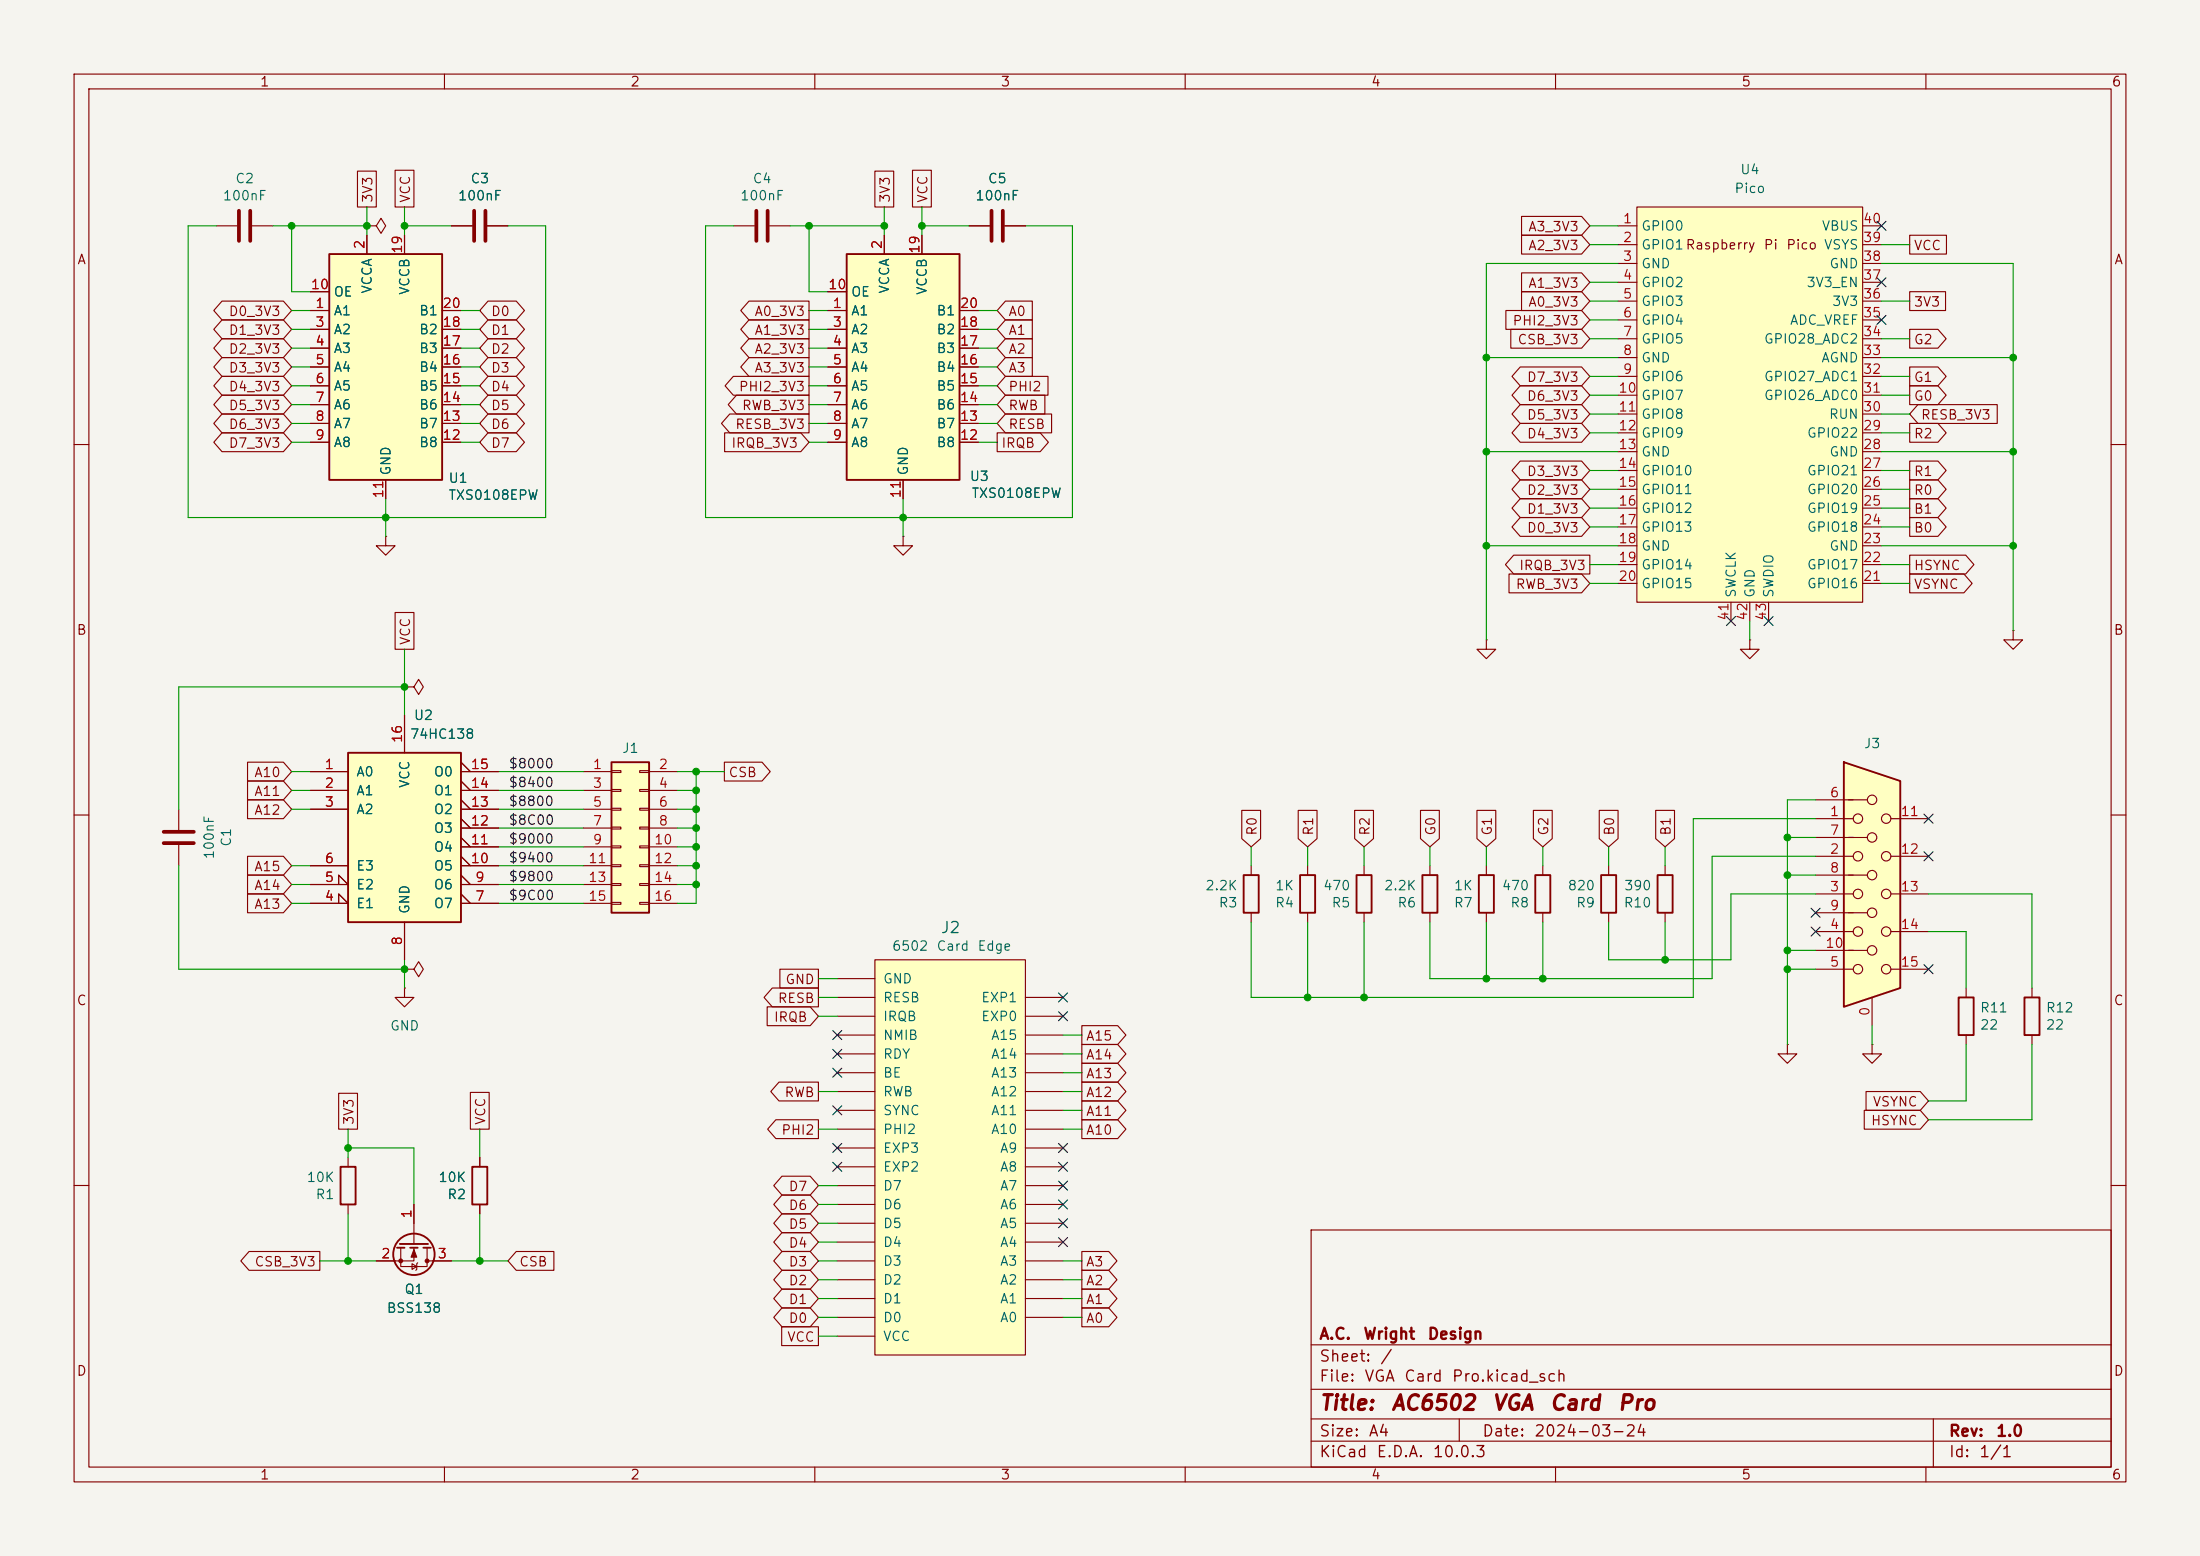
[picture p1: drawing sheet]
<svg xmlns="http://www.w3.org/2000/svg" width="297mm" height="210mm" viewBox="0 0 297 210" stroke-linecap="round" stroke-linejoin="round" font-family="sans-serif">
<path d="M0 0h297v210h-297z" fill="#f5f4ef" stroke="#f5f4ef" stroke-width=".14"/>
<g fill="none" stroke="#840000" stroke-width=".15">
<path d="M10 10h277v190h-277zM12 12h273v186h-273zM60 10v2M110 10v2M160 10v2M210 10v2M260 10v2M49.5 30.5h1.3l.6-1 .7 1-.7 1-.6-1M49.5 30.5h.1M61 30.5h2.8M65.8 30.5h2.8M99.1 30.5h2.8"/>
<path d="M103.9 30.5h2.8M130.8 30.5h2.8M135.6 30.5h2.8M10 60h2M52.1 72.4v1.3h1.2l-1.2 1.2-1.3-1.2h1.3M52.1 72.4h.1M285 60h2M54.6 92.7h1.3l.6-1 .6 1-.6 1-.6-1M54.6 92.7h.1M200.7 86.4v1.2h1.2l-1.2 1.3-1.3-1.3h1.3M200.7 86.4h.1M10 110h2"/>
<path d="M176.5 116.8v1.3M184.1 116.8v1.3M193 116.8v1.3M285 110h2M176.5 123.2v1.3M184.1 123.2v1.3M193 123.2v1.3M265.4 133.4v1.2M265.4 139.7v1.3M274.3 133.4v1.2M274.3 139.7v1.3M252.7 141v1.2h1.3l-1.3 1.3-1.2-1.3h1.2"/>
<path d="M252.7 141h.1M10 160h2M177 166h108v32h-108zM285 160h2M60 198v2M110 198v2M160 198v2M177 194.5h108M177 191.5h108M177 187.5h108M177 181.5h108M197 191.5v3"/>
<path d="M210 198v2M260 198v2M261 191.5v6.5"/>
</g>
<path d="M175.5 118.1h2v5.1h-2zM183.1 118.1h2.1v5.1h-2.1zM192 118.1h2.1v5.1h-2.1zM264.4 134.6h2v5.1h-2zM273.3 134.6h2v5.1h-2z" fill="none" stroke="#840000" stroke-width=".25"/>
<path d="M64 28.4v4.1M65.5 28.4v4.1M102.1 28.4v4.1M103.6 28.4v4.1M133.9 28.4v4.1M135.4 28.4v4.1" fill="none" stroke="#840000" stroke-width=".51"/>
<path d="M44.4 34.3h15.3v30.5h-15.3z" fill="#ffffc2"/>
<path d="M44.4 34.3h15.3v30.5h-15.3z" fill="none" stroke="#840000" stroke-width=".25"/>
<g fill="none" stroke="#840000" stroke-width=".15">
<path d="M41.9 39.4h2.5M49.5 31.8v2.5M54.6 31.8v2.5M41.9 41.9h2.5M41.9 44.5h2.5M41.9 47h2.5M41.9 49.5h2.5M41.9 52.1h2.5M41.9 54.6h2.5M41.9 57.2h2.5M41.9 59.7h2.5M59.7 41.9h2.5"/>
<path d="M59.7 44.5h2.5M59.7 47h2.5M59.7 49.5h2.5M59.7 52.1h2.5M59.7 54.6h2.5M59.7 57.2h2.5M59.7 59.7h2.5M52.1 64.8v2.5M121.9 72.4v1.3h1.3l-1.3 1.2-1.3-1.2h1.3M121.9 72.4h.1"/>
</g>
<path d="M118.1 129.5h20.3v53.4h-20.3z" fill="#ffffc2"/>
<g fill="none" stroke="#840000" stroke-width=".15">
<path d="M113 139.7h5.1M113 137.2h5.1M113 134.6h5.1M113 132.1h5.1M118.1 129.5h20.3v53.4h-20.3zM138.4 139.7h5.1M138.4 137.2h5.1M138.4 134.6h5.1M113 157.5h5.1M113 154.9h5.1M113 152.4h5.1M113 149.9h5.1"/>
<path d="M113 147.3h5.1M113 144.8h5.1M113 142.2h5.1M138.4 157.5h5.1M138.4 154.9h5.1M138.4 152.4h5.1M138.4 149.9h5.1M138.4 147.3h5.1M138.4 144.8h5.1M138.4 142.2h5.1M113 177.8h5.1M113 175.3h5.1"/>
<path d="M113 172.7h5.1M113 170.2h5.1M113 167.6h5.1M113 165.1h5.1M113 162.6h5.1M113 160h5.1M138.4 177.8h5.1M138.4 175.3h5.1M138.4 172.7h5.1M138.4 170.2h5.1M138.4 167.6h5.1M138.4 165.1h5.1"/>
<path d="M138.4 162.6h5.1M138.4 160h5.1M113 180.3h5.1"/>
</g>
<path d="M114.3 34.3h15.2v30.5h-15.2z" fill="#ffffc2"/>
<path d="M114.3 34.3h15.2v30.5h-15.2zM223.8 118.1h2v5.1h-2z" fill="none" stroke="#840000" stroke-width=".25"/>
<g fill="none" stroke="#840000" stroke-width=".15">
<path d="M111.8 39.4h2.5M119.4 31.8v2.5M124.5 31.8v2.5M111.8 41.9h2.5M111.8 44.5h2.5M111.8 47h2.5M111.8 49.5h2.5M111.8 52.1h2.5M111.8 54.6h2.5M111.8 57.2h2.5M111.8 59.7h2.5M129.5 41.9h2.6"/>
<path d="M129.5 44.5h2.6M129.5 47h2.6M129.5 49.5h2.6M129.5 52.1h2.6M129.5 54.6h2.6M129.5 57.2h2.6M129.5 59.7h2.6M121.9 64.8v2.5M224.8 116.8v1.3M224.8 123.2v1.3M241.3 141v1.2h1.3l-1.3 1.3-1.3-1.3h1.3M241.3 141h.1"/>
</g>
<path d="M248.9 102.9l7.6 2.5v28l-7.6 2.5z" fill="#ffffc2"/>
<path d="M248.9 102.9l7.6 2.5v28l-7.6 2.5z" fill="none" stroke="#840000" stroke-width=".25"/>
<g fill="none" stroke="#840000" stroke-width=".15">
<path d="M29.2 30.5h2.8M34 30.5h2.8M236.2 86.4v1.2h1.3l-1.3 1.3-1.3-1.3h1.3M236.2 86.4h.1M245.1 113h7M245.1 108h7M245.1 118.1h7M245.1 110.5h5.1M245.1 115.6h5.1M255.3 110.5h5M255.3 115.6h5M245.1 123.2h7"/>
<path d="M245.1 128.3h7M245.1 120.7h5.1M245.1 125.7h5.1M245.1 130.8h5.1M252.7 134.6v3.8M255.3 120.7h5M255.3 125.7h5M255.3 130.8h5"/>
<circle cx="250.8" cy="110.5" r=".63"/>
<circle cx="250.8" cy="115.6" r=".63"/>
<circle cx="252.7" cy="107.9" r=".63"/>
<circle cx="252.7" cy="118.1" r=".63"/>
<circle cx="252.7" cy="113" r=".63"/>
<circle cx="254.6" cy="115.6" r=".63"/>
<circle cx="254.6" cy="110.5" r=".63"/>
<circle cx="250.8" cy="120.6" r=".63"/>
<circle cx="250.8" cy="125.7" r=".63"/>
<circle cx="250.8" cy="130.8" r=".63"/>
<circle cx="252.7" cy="123.2" r=".63"/>
<circle cx="252.7" cy="128.3" r=".63"/>
<circle cx="254.6" cy="120.6" r=".63"/>
<circle cx="254.6" cy="125.7" r=".63"/>
<circle cx="254.6" cy="130.8" r=".63"/>
</g>
<path d="M32.3 28.4v4.1M33.8 28.4v4.1" fill="none" stroke="#840000" stroke-width=".51"/>
<path d="M221 27.9h30.5v53.4h-30.5z" fill="#ffffc2"/>
<g fill="none" stroke="#840000" stroke-width=".15">
<path d="M218.4 30.5h2.6M218.4 33h2.6M218.4 35.6h2.6M218.4 38.1h2.6M221 27.9h30.5v53.4h-30.5zM251.5 30.5h2.5M251.5 33h2.5M251.5 35.6h2.5M251.5 38.1h2.5M218.4 40.6h2.6M218.4 43.2h2.6M218.4 45.7h2.6"/>
<path d="M218.4 48.3h2.6M218.4 50.8h2.6M218.4 53.3h2.6M218.4 55.9h2.6M218.4 58.4h2.6M251.5 40.6h2.5M251.5 43.2h2.5M251.5 45.7h2.5M251.5 48.3h2.5M251.5 50.8h2.5M251.5 53.3h2.5M251.5 55.9h2.5"/>
<path d="M251.5 58.4h2.5M218.4 61h2.6M218.4 63.5h2.6M218.4 66h2.6M218.4 68.6h2.6M218.4 71.1h2.6M218.4 73.7h2.6M218.4 76.2h2.6M218.4 78.7h2.6M251.5 61h2.5M251.5 63.5h2.5M251.5 66h2.5"/>
<path d="M251.5 68.6h2.5M251.5 71.1h2.5M251.5 73.7h2.5M251.5 76.2h2.5M251.5 78.7h2.5M233.7 81.3v2.5M236.2 81.3v2.5M238.8 81.3v2.5M271.8 85.1v1.3h1.2l-1.2 1.2-1.3-1.2h1.3M271.8 85.1h.1M24.1 109.2v2.8M24.1 114v2.8"/>
<path d="M200.7 116.8v1.3M54.6 133.4v1.2h1.3l-1.3 1.3-1.3-1.3h1.3M54.6 133.4h.1M54.6 130.8h1.3l.6-1 .6 1-.6 1-.6-1M54.6 130.8h.1M200.7 123.2v1.3M47 156.2v1.3M64.8 156.2v1.3M47 162.6v1.2M54.1 168.4v2.5h3.6v-2.5M55.6 170.6l.7 .3-.7 .4zM55.9 168.4v1.8h-5.1"/>
<path d="M55.9 162.6v5.3M56.4 170.4l-.1 .2v.7l-.2 .2M57.7 170.2h3.3M64.8 162.6v1.2"/>
</g>
<path d="M22.1 112.3h4.1M22.1 113.8h4.1" fill="none" stroke="#840000" stroke-width=".51"/>
<g fill="none" stroke="#840000" stroke-width=".25">
<path d="M199.6 118.1h2.1v5.1h-2.1zM46 157.5h2v5.1h-2zM63.8 157.5h2v5.1h-2zM53.6 168.4h1M54 167.9h3.8M55.4 168.4h1M57.1 168.4h1.1"/>
<circle cx="55.9" cy="169.3" r="2.79"/>
</g>
<g fill="#840000" stroke="#840000" stroke-width=".15">
<path d="M55.9 168.7l.4 1h-.8z"/>
<circle cx="57.7" cy="170.2" r=".25"/>
<circle cx="54.1" cy="170.2" r=".25"/>
</g>
<path d="M82.5 102.9h5.1v20.3h-5.1z" fill="#ffffc2"/>
<path d="M82.5 102.9h5.1v20.3h-5.1zM207.3 118.1h2v5.1h-2zM216.2 118.1h2v5.1h-2z" fill="none" stroke="#840000" stroke-width=".25"/>
<g fill="none" stroke="#840000" stroke-width=".15">
<path d="M78.7 104.1h3.8M78.7 106.7h3.8M78.7 109.2h3.8M78.7 111.8h3.8M78.7 114.3h3.8M78.7 116.8h3.8M78.7 119.4h3.8M82.5 104h1.3v.3h-1.3zM82.5 106.6h1.3v.2h-1.3zM82.5 109.1h1.3v.2h-1.3zM82.5 111.6h1.3v.3h-1.3zM82.5 114.2h1.3v.2h-1.3z"/>
<path d="M82.5 116.7h1.3v.3h-1.3zM82.5 119.3h1.3v.2h-1.3zM86.4 104h1.2v.3h-1.2zM86.4 106.6h1.2v.2h-1.2zM86.4 109.1h1.2v.2h-1.2zM86.4 111.6h1.2v.3h-1.2zM86.4 114.2h1.2v.2h-1.2zM86.4 116.7h1.2v.3h-1.2zM86.4 119.3h1.2v.2h-1.2zM87.6 104.1h3.8M87.6 106.7h3.8M87.6 109.2h3.8"/>
<path d="M87.6 111.8h3.8M87.6 114.3h3.8M87.6 116.8h3.8M87.6 119.4h3.8M208.3 116.8v1.3M217.2 116.8v1.3M78.7 121.9h3.8M82.5 121.8h1.3v.2h-1.3zM86.4 121.8h1.2v.2h-1.2zM87.6 121.9h3.8M208.3 123.2v1.3M217.2 123.2v1.3"/>
</g>
<path d="M47 101.6h15.2v22.9h-15.2z" fill="#ffffc2"/>
<path d="M47 101.6h15.2v22.9h-15.2zM167.9 118.1h2v5.1h-2z" fill="none" stroke="#840000" stroke-width=".25"/>
<g fill="none" stroke="#840000" stroke-width=".15">
<path d="M41.9 39.4h2.5M48.3 23.1h2.5v4.8h-2.5zM49.5 30.5h.1M49.5 31.8v2.5M53.3 23h2.6v4.9h-2.6zM54.6 31.8v2.5M61 30.5h2.8M65.8 30.5h2.8M111.8 39.4h2.5M118.1 23.1h2.6v4.8h-2.6zM119.4 31.8v2.5M123.2 23h2.5v4.9h-2.5z"/>
<path d="M124.5 31.8v2.5M130.8 30.5h2.8M135.6 30.5h2.8M205.4 31.7h8.1l1.1 1.3-1.1 1.3h-8.1zM205.4 29.2h8.1l1.1 1.3-1.1 1.3h-8.1zM205.4 36.8h8.1l1.1 1.3-1.1 1.3h-8.1zM205.4 39.4h8.1l1.1 1.2-1.1 1.3h-8.1zM257.8 31.7h5v2.6h-5zM257.8 39.4h4.9v2.5h-4.9zM30 43.2h8.3l1.1 1.3-1.1 1.2h-8.3l-1.1-1.2zM30 48.3h8.3l1.1 1.2-1.1 1.3h-8.3l-1.1-1.3zM30 53.3h8.3l1.1 1.3-1.1 1.3h-8.3l-1.1-1.3z"/>
<path d="M30 45.7h8.3l1.1 1.3-1.1 1.3h-8.3l-1.1-1.3zM30 50.8h8.3l1.1 1.3-1.1 1.2h-8.3l-1.1-1.2zM30 40.6h8.3l1.1 1.3-1.1 1.3h-8.3l-1.1-1.3zM30 55.9h8.3l1.1 1.3-1.1 1.2h-8.3l-1.1-1.2zM30 58.4h8.3l1.1 1.3-1.1 1.3h-8.3l-1.1-1.3zM41.9 41.9h2.5M41.9 44.5h2.5M41.9 47h2.5M41.9 49.5h2.5M41.9 52.1h2.5M41.9 54.6h2.5M41.9 57.2h2.5"/>
<path d="M41.9 59.7h2.5M59.7 41.9h2.5M59.7 44.5h2.5M59.7 47h2.5M59.7 49.5h2.5M59.7 52.1h2.5M59.7 54.6h2.5M59.7 57.2h2.5M59.7 59.7h2.5M65.9 45.7h3.8l1.1 1.3-1.1 1.3h-3.8l-1.1-1.3zM65.9 58.4h3.8l1.1 1.3-1.1 1.3h-3.8l-1.1-1.3zM65.9 48.3h3.8l1.1 1.2-1.1 1.3h-3.8l-1.1-1.3z"/>
<path d="M65.9 43.2h3.8l1.1 1.3-1.1 1.2h-3.8l-1.1-1.2zM65.9 40.6h3.8l1.1 1.3-1.1 1.3h-3.8l-1.1-1.3zM65.9 55.9h3.8l1.1 1.3-1.1 1.2h-3.8l-1.1-1.2zM65.9 53.3h3.8l1.1 1.3-1.1 1.3h-3.8l-1.1-1.3zM65.9 50.8h3.8l1.1 1.3-1.1 1.2h-3.8l-1.1-1.2zM97.8 58.4h10.3l1.1 1.3-1.1 1.3h-10.3zM98.5 55.9h10.7v2.5h-10.7l-1.1-1.2zM99 50.8h10.2v2.5h-10.2l-1.1-1.2zM99.4 53.3h9.8v2.6h-9.8l-1.1-1.3zM101.1 45.7h8.1v2.6h-8.1l-1.1-1.3zM101.1 43.2h8.1v2.5h-8.1l-1.1-1.2zM101.1 48.3h8.1v2.5h-8.1l-1.1-1.3z"/>
<path d="M101.1 40.6h8.1v2.6h-8.1l-1.1-1.3zM111.8 41.9h2.5M111.8 44.5h2.5M111.8 47h2.5M111.8 49.5h2.5M111.8 52.1h2.5M111.8 54.6h2.5M111.8 57.2h2.5M111.8 59.7h2.5M129.5 41.9h2.6M129.5 44.5h2.6M129.5 47h2.6"/>
<path d="M129.5 49.5h2.6M129.5 52.1h2.6M129.5 54.6h2.6M129.5 57.2h2.6M129.5 59.7h2.6M134.6 58.4h5.8l1.1 1.3-1.1 1.3h-5.8zM135.7 55.9h6.3v2.5h-6.3l-1.1-1.2zM135.7 43.2h3.7v2.5h-3.7l-1.1-1.2zM135.7 45.7h3.7v2.6h-3.7l-1.1-1.3zM135.7 50.8h5.8v2.5h-5.8l-1.1-1.2zM135.7 48.3h3.7v2.5h-3.7l-1.1-1.3zM135.7 53.3h5.4v2.6h-5.4l-1.1-1.3z"/>
<path d="M135.7 40.6h3.7v2.6h-3.7l-1.1-1.3zM203.3 41.9h10.2l1.1 1.3-1.1 1.3h-10.2zM204 44.4h9.5l1.1 1.3-1.1 1.3h-9.5zM205.2 52.1h8.3l1.1 1.2-1.1 1.3h-8.3l-1.1-1.3zM205.2 54.6h8.3l1.1 1.3-1.1 1.3h-8.3l-1.1-1.3zM205.2 57.1h8.3l1.1 1.3-1.1 1.3h-8.3l-1.1-1.3zM205.2 49.5h8.3l1.1 1.3-1.1 1.3h-8.3l-1.1-1.3zM257.8 52.1h3.8l1.1 1.2-1.1 1.3h-3.8zM257.8 44.4h3.8l1.1 1.3-1.1 1.3h-3.8zM257.8 57.1h3.8l1.1 1.3-1.1 1.3h-3.8zM257.8 49.5h3.8l1.1 1.3-1.1 1.3h-3.8zM258.9 54.6h10.7v2.6h-10.7l-1.1-1.3z"/>
<path d="M52.1 64.8v2.5M121.9 64.8v2.5M203.7 77.5h9.8l1.1 1.2-1.1 1.3h-9.8zM204.3 74.9h10.3v2.6h-10.3l-1.1-1.3zM205.2 67.3h8.3l1.1 1.3-1.1 1.3h-8.3l-1.1-1.3zM205.2 62.2h8.3l1.1 1.3-1.1 1.3h-8.3l-1.1-1.3zM205.2 64.8h8.3l1.1 1.2-1.1 1.3h-8.3l-1.1-1.3zM205.2 69.8h8.3l1.1 1.3-1.1 1.3h-8.3l-1.1-1.3zM257.8 74.9h7.6l1.1 1.3-1.1 1.3h-7.6zM257.8 77.5h7.3l1.1 1.2-1.1 1.3h-7.3zM257.8 62.2h3.8l1.1 1.3-1.1 1.3h-3.8zM257.8 69.8h3.8l1.1 1.3-1.1 1.3h-3.8z"/>
<path d="M257.8 67.3h3.8l1.1 1.3-1.1 1.3h-3.8zM257.8 64.8h3.8l1.1 1.2-1.1 1.3h-3.8zM53.3 82.7h2.6v4.9h-2.6zM54.6 96.5v5.1M33.4 107.9h4.9l1.1 1.3-1.1 1.3h-4.9zM33.4 115.6h4.9l1.1 1.2-1.1 1.3h-4.9zM33.4 102.9h4.9l1.1 1.2-1.1 1.3h-4.9zM33.4 118.1h4.9l1.1 1.3-1.1 1.3h-4.9zM33.4 105.4h4.9l1.1 1.3-1.1 1.3h-4.9zM41.9 119.4h5.1l-1.3-1.3v1.3M41.9 104.1h5.1M41.9 106.7h5.1"/>
<path d="M41.9 109.2h5.1M41.9 116.8h5.1M62.2 104.1h5.1M62.2 106.7h5.1M62.2 109.2h5.1M62.2 119.4h5.1M62.2 116.8h5.1M62.2 118.1l1.3 1.3M62.2 115.6l1.3 1.2M62.2 114.3h5.1M62.2 113l1.3 1.3M62.2 111.8h5.1"/>
<path d="M62.2 110.5l1.3 1.3M62.2 108l1.3 1.2M62.2 105.4l1.3 1.3M62.2 102.9l1.3 1.2M97.8 102.9h5.1l1.1 1.2-1.1 1.3h-5.1zM167.6 109.4h2.6v3.8l-1.3 1.1-1.3-1.1zM168.9 116.8v1.3M175.3 109.4h2.5v3.8l-1.3 1.1-1.2-1.1zM182.9 109.4h2.5v3.8l-1.3 1.1-1.2-1.1zM191.8 109.4h2.5v3.8l-1.3 1.1-1.2-1.1zM199.4 109.4h2.5v3.8l-1.2 1.1-1.3-1.1zM207 109.4h2.6v3.8l-1.3 1.1-1.3-1.1z"/>
<path d="M215.9 109.4h2.5v3.8l-1.2 1.1-1.3-1.1zM223.5 109.4h2.6v3.8l-1.3 1.1-1.3-1.1zM33.4 120.6h4.9l1.1 1.3-1.1 1.3h-4.9zM41.9 121.9h5.1l-1.3-1.2v1.2M54.6 130.8h.1M54.6 124.5v5M62.2 121.9h5.1M62.2 120.7l1.3 1.2M103.6 135.9h5.8l1.1 1.3-1.1 1.2h-5.8zM104.3 133.3h6.2v2.6h-6.2l-1.2-1.3zM105.3 130.8h5.2v2.6h-5.2zM146 138.4h4.9l1.1 1.3-1.1 1.3h-4.9z"/>
<path d="M168.9 123.2v1.3M45.7 147.6h2.6v4.8h-2.6zM63.5 147.4h2.5v5h-2.5zM64.8 156.2v1.3M104.7 151.1h5.8v2.6h-5.8l-1.1-1.3zM105.2 146h5.3v2.6h-5.3l-1.1-1.3zM105.6 158.7h3.8l1.1 1.3-1.1 1.3h-3.8l-1.1-1.3zM146 151.1h4.9l1.1 1.3-1.1 1.3h-4.9zM146 148.6h4.9l1.1 1.3-1.1 1.2h-4.9zM146 146h4.9l1.1 1.3-1.1 1.3h-4.9zM146 143.5h4.9l1.1 1.3-1.1 1.3h-4.9zM146 141h4.9l1.1 1.2-1.1 1.3h-4.9z"/>
<path d="M251.7 149.9h7.5l1.1 1.2-1.1 1.3h-7.5zM251.9 147.3h7.3l1.1 1.3-1.1 1.3h-7.3zM33.6 168.9h9.6v2.6h-9.6l-1.1-1.3zM50.8 170.2h2.5M55.9 162.6v2.5M58.4 170.2h2.6M64.8 162.6v1.2M69.7 168.9h5.1v2.6h-5.1l-1.1-1.3zM105.5 179.1h5v2.5h-5zM105.6 161.3h3.8l1.1 1.3-1.1 1.2h-3.8l-1.1-1.2zM105.6 176.5h3.8l1.1 1.3-1.1 1.3h-3.8l-1.1-1.3zM105.6 174h3.8l1.1 1.3-1.1 1.2h-3.8l-1.1-1.2z"/>
<path d="M105.6 171.4h3.8l1.1 1.3-1.1 1.3h-3.8l-1.1-1.3zM105.6 168.9h3.8l1.1 1.3-1.1 1.3h-3.8l-1.1-1.3zM105.6 166.4h3.8l1.1 1.2-1.1 1.3h-3.8l-1.1-1.3zM105.6 163.8h3.8l1.1 1.3-1.1 1.3h-3.8l-1.1-1.3zM146 176.5h3.7l1.1 1.3-1.1 1.3h-3.7zM146 174h3.7l1.1 1.3-1.1 1.2h-3.7zM146 171.4h3.7l1.1 1.3-1.1 1.3h-3.7zM146 168.9h3.7l1.1 1.3-1.1 1.3h-3.7z"/>
</g>
<g fill="none" stroke="#009600" stroke-width=".15">
<path d="M29.2 30.5h-3.8v39.4h48.3v-39.4h-5.1M36.8 30.5h12.7M39.4 30.5v8.9h2.5M49.5 27.9v3.9M54.6 30.5h6.4M54.6 27.9v3.9M99.1 30.5h-3.9v39.4h49.6v-39.4h-6.4M106.7 30.5h12.7M109.2 30.5v8.9h2.6M119.4 27.9v3.9M124.5 30.5h6.3M124.5 27.9v3.9"/>
<path d="M214.6 30.5h3.8M214.6 33h3.8M214.6 38.1h3.8M218.4 35.6h-17.7v50.8M254 35.6h17.8v49.5M254 33h3.8M39.4 52.1h2.5M39.4 54.6h2.5M39.4 57.2h2.5M39.4 59.7h2.5M39.4 49.5h2.5M39.4 44.5h2.5"/>
<path d="M39.4 47h2.5M39.4 41.9h2.5M62.2 52.1h2.6M62.2 54.6h2.6M62.2 57.2h2.6M62.2 59.7h2.6M62.2 49.5h2.6M62.2 44.5h2.6M62.2 47h2.6M62.2 41.9h2.6M109.2 52.1h2.6M109.2 54.6h2.6"/>
<path d="M109.2 57.2h2.6M109.2 59.7h2.6M109.2 49.5h2.6M109.2 44.5h2.6M109.2 47h2.6M109.2 41.9h2.6M132.1 52.1h2.5M132.1 54.6h2.5M132.1 57.2h2.5M132.1 59.7h2.5M132.1 49.5h2.5M132.1 44.5h2.5"/>
<path d="M132.1 47h2.5M132.1 41.9h2.5M200.7 48.3h17.7M214.6 53.3h3.8M214.6 58.4h3.8M214.6 55.9h3.8M214.6 50.8h3.8M214.6 45.7h3.8M214.6 43.2h3.8M214.6 40.6h3.8M254 53.3h3.8M254 58.4h3.8"/>
<path d="M254 55.9h3.8M254 50.8h3.8M254 45.7h3.8M254 48.3h17.8M254 40.6h3.8M52.1 67.3v5.1M121.9 67.3v5.1M200.7 73.7h17.7M200.7 61h17.7M214.6 78.7h3.8M214.6 66h3.8M214.6 71.1h3.8"/>
<path d="M214.6 63.5h3.8M214.6 68.6h3.8M214.6 76.2h3.8M254 78.7h3.8M254 66h3.8M254 71.1h3.8M254 73.7h17.8M254 63.5h3.8M254 61h17.8M254 68.6h3.8M254 76.2h3.8M54.6 92.7h-30.5v16.5"/>
<path d="M54.6 87.6v8.9M236.2 83.8v2.6M24.1 116.8v14h30.5M39.4 106.7h2.5M39.4 109.2h2.5M39.4 104.1h2.5M39.4 116.8h2.5M39.4 119.4h2.5M67.3 106.7h11.4M67.3 109.2h11.4M67.3 104.1h11.4M67.3 111.8h11.4"/>
<path d="M67.3 114.3h11.4M67.3 116.8h11.4M67.3 119.4h11.4M91.4 106.7h2.6M91.4 109.2h2.6M91.4 104.1h6.4M91.4 111.8h2.6M91.4 114.3h2.6M91.4 116.8h2.6M91.4 119.4h2.6M94 104.1v17.8h-2.6M168.9 114.3v2.5"/>
<path d="M176.5 114.3v2.5M184.1 114.3v2.5M193 114.3v2.5M200.7 114.3v2.5M208.3 114.3v2.5M217.2 114.3v2.5M224.8 114.3v2.5M241.3 118.1h3.8M241.3 113h3.8M245.1 108h-3.8v33M245.1 115.6h-14v16.5h-38.1v-7.6M245.1 110.5h-16.5v24.1h-59.7v-10.1"/>
<path d="M39.4 121.9h2.5M54.6 129.5v3.9M67.3 121.9h11.4M110.5 132.1h2.5M110.5 134.6h2.5M110.5 137.2h2.5M143.5 139.7h2.5M176.5 124.5v10.1M184.1 124.5v10.1M200.7 124.5v7.6M208.3 124.5v7.6M224.8 124.5v5"/>
<path d="M241.3 130.8h3.8M241.3 128.3h3.8M245.1 120.7h-11.4v8.8h-16.5v-5M252.7 138.4v2.6M260.3 120.7h14v12.7M260.3 125.7h5.1v7.7M47 152.4v3.8M47 154.9h8.9v7.7M64.8 152.4v3.8M110.5 147.3h2.5M110.5 152.4h2.5M143.5 147.3h2.5"/>
<path d="M143.5 152.4h2.5M143.5 149.9h2.5M143.5 144.8h2.5M143.5 142.2h2.5M265.4 141v7.6h-5.1M274.3 141v10.1h-14M43.2 170.2h7.6M47 163.8v6.4M61 170.2h7.6M64.8 163.8v6.4M110.5 177.8h2.5M110.5 160h2.5"/>
<path d="M110.5 162.6h2.5M110.5 165.1h2.5M110.5 167.6h2.5M110.5 170.2h2.5M110.5 175.3h2.5M110.5 172.7h2.5M143.5 177.8h2.5M143.5 170.2h2.5M143.5 175.3h2.5M143.5 172.7h2.5M110.5 180.3h2.5"/>
</g>
<g fill="none" stroke="#000084" stroke-width=".15">
<path d="M253.4 37.5l1.2 1.2M253.4 29.9l1.2 1.2M254.6 37.5l-1.2 1.2M254.6 29.9l-1.2 1.2M253.4 42.6l1.2 1.2M254.6 42.6l-1.2 1.2M233.1 83.2l1.2 1.2M234.3 83.2l-1.2 1.2M238.2 83.2l1.2 1.2M239.4 83.2l-1.2 1.2M259.7 109.9l1.3 1.2M259.7 115l1.3 1.2"/>
<path d="M261 109.9l-1.3 1.2M261 115l-1.3 1.2M112.4 139.1l1.2 1.2M113.6 139.1l-1.2 1.2M142.9 136.6l1.2 1.2M142.9 134l1.2 1.2M144.1 136.6l-1.2 1.2M144.1 134l-1.2 1.2M244.5 125.1l1.2 1.2M244.5 122.6l1.2 1.2M245.7 125.1l-1.2 1.2M245.7 122.6l-1.2 1.2"/>
<path d="M259.7 130.2l1.3 1.2M261 130.2l-1.3 1.2M112.4 149.3l1.2 1.2M112.4 141.6l1.2 1.2M112.4 144.2l1.2 1.2M112.4 154.3l1.2 1.2M112.4 156.9l1.2 1.2M113.6 149.3l-1.2 1.2M113.6 141.6l-1.2 1.2M113.6 144.2l-1.2 1.2M113.6 154.3l-1.2 1.2M113.6 156.9l-1.2 1.2"/>
<path d="M142.9 154.3l1.2 1.2M142.9 156.9l1.2 1.2M142.9 159.4l1.2 1.2M144.1 154.3l-1.2 1.2M144.1 156.9l-1.2 1.2M144.1 159.4l-1.2 1.2M142.9 164.5l1.2 1.2M142.9 162l1.2 1.2M142.9 167l1.2 1.2M144.1 164.5l-1.2 1.2M144.1 162l-1.2 1.2M144.1 167l-1.2 1.2"/>
</g>
<g fill="#009600" stroke="#009600" stroke-width=".14">
<circle cx="208.3" cy="132.1" r=".46"/>
<circle cx="200.7" cy="132.1" r=".46"/>
<circle cx="224.8" cy="129.5" r=".46"/>
<circle cx="176.5" cy="134.6" r=".46"/>
<circle cx="184.1" cy="134.6" r=".46"/>
<circle cx="271.8" cy="48.3" r=".46"/>
<circle cx="271.8" cy="73.7" r=".46"/>
<circle cx="271.8" cy="61" r=".46"/>
<circle cx="241.3" cy="118.1" r=".46"/>
<circle cx="241.3" cy="113" r=".46"/>
<circle cx="241.3" cy="130.8" r=".46"/>
<circle cx="241.3" cy="128.3" r=".46"/>
<circle cx="200.7" cy="73.7" r=".46"/>
<circle cx="200.7" cy="48.3" r=".46"/>
<circle cx="200.7" cy="61" r=".46"/>
<circle cx="94" cy="106.7" r=".46"/>
<circle cx="52.1" cy="69.9" r=".46"/>
<circle cx="54.6" cy="92.7" r=".46"/>
<circle cx="109.2" cy="30.5" r=".46"/>
<circle cx="119.4" cy="30.5" r=".46"/>
<circle cx="124.5" cy="30.5" r=".46"/>
<circle cx="39.4" cy="30.5" r=".46"/>
<circle cx="49.5" cy="30.5" r=".46"/>
<circle cx="54.6" cy="30.5" r=".46"/>
<circle cx="121.9" cy="69.9" r=".46"/>
<circle cx="94" cy="104.1" r=".46"/>
<circle cx="94" cy="111.8" r=".46"/>
<circle cx="94" cy="109.2" r=".46"/>
<circle cx="94" cy="116.8" r=".46"/>
<circle cx="94" cy="114.3" r=".46"/>
<circle cx="54.6" cy="130.8" r=".46"/>
<circle cx="47" cy="170.2" r=".46"/>
<circle cx="47" cy="154.9" r=".46"/>
<circle cx="64.8" cy="170.2" r=".46"/>
<circle cx="94" cy="119.4" r=".46"/>
</g>
<g font-size="2" fill="#840000">
<text x="178" y="190.8">Title:</text>
<text x="187.7" y="190.8">AC6502</text>
<text x="201.3" y="190.8">VGA</text>
<text x="209.1" y="190.8">Card</text>
<text x="218.3" y="190.8">Pro</text>
</g>
<text font-size="1.5" fill="#006464" x="126.9" y="126.3">J2</text>
<g font-size="1.5" fill="#840000">
<text x="178" y="184.2">Sheet:</text>
<text x="178" y="181.2">A.C.</text>
<text x="184" y="181.2">Wright</text>
<text x="186.2" y="184.2">/</text>
<text x="192.6" y="181.2">Design</text>
<text x="178" y="186.9">File:</text>
<text x="184.1" y="186.9">VGA</text>
<text x="189.5" y="186.9">Card</text>
<text x="195.9" y="186.9">Pro.kicad_sch</text>
<text x="178" y="197.1">KiCad</text>
<text x="178" y="194.3">Size:</text>
<text x="184.7" y="194.3">A4</text>
<text x="185.7" y="197.1">E.D.A.</text>
<text x="193.3" y="197.1">10.0.3</text>
<text x="200" y="194.3">Date:</text>
<text x="207" y="194.3">2024-03-24</text>
<text x="263" y="194.3">Rev:</text>
<text x="263" y="197.1">Id:</text>
<text x="267.1" y="197.1">1/1</text>
<text x="269.4" y="194.3">1.0</text>
</g>
<g font-size="1.3" fill="#840000">
<text x="35" y="12">1</text>
<text x="85" y="12">2</text>
<text x="135" y="12">3</text>
<text x="185" y="12">4</text>
<text x="235" y="12">5</text>
<text x="285" y="12">6</text>
<text x="50.6" y="27.5" transform="rotate(-90 50.6 27.5)">3V3</text>
<text x="55.7" y="27.5" transform="rotate(-90 55.7 27.5)">VCC</text>
<text x="120.4" y="27.5" transform="rotate(-90 120.4 27.5)">3V3</text>
<text x="125.5" y="27.5" transform="rotate(-90 125.5 27.5)">VCC</text>
<text x="10.3" y="36">A</text>
<text x="206.2" y="34.1">A2_3V3</text>
<text x="206.2" y="31.5">A3_3V3</text>
<text x="238" y="34">Pi</text>
<text x="241.1" y="34">Pico VSYS</text>
<text x="258.3" y="34.1">VCC</text>
<text x="285.3" y="36">A</text>
<text x="206.2" y="39.2">A1_3V3</text>
<text x="206.2" y="41.7">A0_3V3</text>
<text x="258.3" y="41.7">3V3</text>
<text x="30.8" y="45.5">D1_3V3</text>
<text x="30.8" y="43">D0_3V3</text>
<text x="66.2" y="45.5">D1</text>
<text x="66.2" y="43">D0</text>
<text x="101.8" y="45.5">A1_3V3</text>
<text x="101.8" y="43">A0_3V3</text>
<text x="136" y="45.5">A1</text>
<text x="136" y="43">A0</text>
<text x="204.1" y="44.2">PHI2_3V3</text>
<text x="204.8" y="46.8">CSB_3V3</text>
<text x="258.3" y="46.8">G2</text>
<text x="30.8" y="50.6">D3_3V3</text>
<text x="30.8" y="48.1">D2_3V3</text>
<text x="30.8" y="53.1">D4_3V3</text>
<text x="66.2" y="48.1">D2</text>
<text x="66.2" y="50.6">D3</text>
<text x="66.2" y="53.1">D4</text>
<text x="99.7" y="53.1">PHI2_3V3</text>
<text x="101.8" y="48.1">A2_3V3</text>
<text x="101.8" y="50.6">A3_3V3</text>
<text x="136" y="48.1">A2</text>
<text x="136" y="53.1">PHI2</text>
<text x="136" y="50.6">A3</text>
<text x="206" y="51.9">D7_3V3</text>
<text x="258.3" y="51.9">G1</text>
<text x="30.8" y="55.7">D5_3V3</text>
<text x="30.8" y="58.2">D6_3V3</text>
<text x="66.2" y="58.2">D6</text>
<text x="66.2" y="55.7">D5</text>
<text x="99.2" y="58.2">RESB_3V3</text>
<text x="100.1" y="55.7">RWB_3V3</text>
<text x="136" y="58.2">RESB</text>
<text x="136" y="55.7">RWB</text>
<text x="206" y="54.4">D6_3V3</text>
<text x="206" y="56.9">D5_3V3</text>
<text x="206" y="59.5">D4_3V3</text>
<text x="258.3" y="54.4">G0</text>
<text x="258.3" y="59.5">R2</text>
<text x="259.2" y="56.9">RESB_3V3</text>
<text x="30.8" y="60.8">D7_3V3</text>
<text x="66.2" y="60.8">D7</text>
<text x="98.6" y="60.8">IRQB_3V3</text>
<text x="135.1" y="60.8">IRQB</text>
<text x="206" y="64.6">D3_3V3</text>
<text x="258.3" y="64.6">R1</text>
<text x="206" y="69.6">D1_3V3</text>
<text x="206" y="67.1">D2_3V3</text>
<text x="258.3" y="69.6">B1</text>
<text x="258.3" y="67.1">R0</text>
<text x="205" y="77.3">IRQB_3V3</text>
<text x="206" y="72.2">D0_3V3</text>
<text x="258.3" y="77.3">HSYNC</text>
<text x="258.3" y="72.2">B0</text>
<text x="204.5" y="79.8">RWB_3V3</text>
<text x="258.3" y="79.8">VSYNC</text>
<text x="10.3" y="86">B</text>
<text x="55.7" y="87.2" transform="rotate(-90 55.7 87.2)">VCC</text>
<text x="285.3" y="86">B</text>
<text x="34.2" y="105.2">A10</text>
<text x="34.2" y="107.7">A11</text>
<text x="98.3" y="105.2">CSB</text>
<text x="34.2" y="110.3">A12</text>
<text x="170" y="112.9" transform="rotate(-90 170 112.9)">R0</text>
<text x="177.6" y="112.9" transform="rotate(-90 177.6 112.9)">R1</text>
<text x="185.2" y="112.9" transform="rotate(-90 185.2 112.9)">R2</text>
<text x="194.1" y="112.9" transform="rotate(-90 194.1 112.9)">G0</text>
<text x="201.7" y="112.9" transform="rotate(-90 201.7 112.9)">G1</text>
<text x="209.3" y="112.9" transform="rotate(-90 209.3 112.9)">G2</text>
<text x="218.2" y="112.9" transform="rotate(-90 218.2 112.9)">B0</text>
<text x="225.9" y="112.9" transform="rotate(-90 225.9 112.9)">B1</text>
<text x="34.2" y="117.9">A15</text>
<text x="34.2" y="123">A13</text>
<text x="34.2" y="120.4">A14</text>
<text x="10.3" y="136">C</text>
<text x="104.9" y="135.7">RESB</text>
<text x="105.9" y="133.1">GND</text>
<text x="285.3" y="136">C</text>
<text x="104.4" y="138.2">IRQB</text>
<text x="146.5" y="143.3">A14</text>
<text x="146.5" y="140.8">A15</text>
<text x="105.8" y="148.4">RWB</text>
<text x="146.5" y="148.4">A12</text>
<text x="146.5" y="145.8">A13</text>
<text x="252.7" y="149.7">VSYNC</text>
<text x="48.1" y="151.9" transform="rotate(-90 48.1 151.9)">3V3</text>
<text x="65.8" y="151.9" transform="rotate(-90 65.8 151.9)">VCC</text>
<text x="105.4" y="153.5">PHI2</text>
<text x="146.5" y="153.5">A10</text>
<text x="146.5" y="150.9">A11</text>
<text x="252.5" y="152.2">HSYNC</text>
<text x="106.4" y="161.1">D7</text>
<text x="106.4" y="163.6">D6</text>
<text x="106.4" y="166.2">D5</text>
<text x="34.3" y="171.2">CSB_3V3</text>
<text x="70" y="171.2">CSB</text>
<text x="106.4" y="173.8">D2</text>
<text x="106.4" y="171.2">D3</text>
<text x="106.4" y="168.7">D4</text>
<text x="146.5" y="173.8">A2</text>
<text x="146.5" y="171.2">A3</text>
<text x="106.4" y="178.9">D0</text>
<text x="106.4" y="176.3">D1</text>
<text x="146.5" y="178.9">A0</text>
<text x="146.5" y="176.3">A1</text>
<text x="10.3" y="186">D</text>
<text x="106.2" y="181.4">VCC</text>
<text x="285.3" y="186">D</text>
<text x="35" y="200">1</text>
<text x="85" y="200">2</text>
<text x="135" y="200">3</text>
<text x="185" y="200">4</text>
<text x="235" y="200">5</text>
<text x="285" y="200">6</text>
</g>
<g font-size="1.3" fill="#006464">
<text x="234.8" y="23.8">U4</text>
<text x="30" y="27.4">100nF</text>
<text x="31.7" y="25.1">C2</text>
<text x="61.7" y="27.4">100nF</text>
<text x="63.4" y="25.1">C3</text>
<text x="99.8" y="27.4">100nF</text>
<text x="101.5" y="25.1">C4</text>
<text x="131.6" y="27.4">100nF</text>
<text x="133.3" y="25.1">C5</text>
<text x="234.1" y="26.4">Pico</text>
<text x="221.5" y="31.5">GPIO0</text>
<text x="221.5" y="34">GPIO1Raspberry</text>
<text x="245.9" y="31.5">VBUS</text>
<text x="45" y="40.3">OE</text>
<text x="50.5" y="39.7" transform="rotate(-90 50.5 39.7)">VCCA</text>
<text x="55.6" y="39.9" transform="rotate(-90 55.6 39.9)">VCCB</text>
<text x="114.8" y="40.3">OE</text>
<text x="120.4" y="39.7" transform="rotate(-90 120.4 39.7)">VCCA</text>
<text x="125.4" y="39.9" transform="rotate(-90 125.4 39.9)">VCCB</text>
<text x="221.5" y="36.5">GND</text>
<text x="221.5" y="39.1">GPIO2</text>
<text x="221.5" y="41.6">GPIO3</text>
<text x="243.8" y="39.1">3V3_EN</text>
<text x="246.9" y="36.5">GND</text>
<text x="247.2" y="41.6">3V3</text>
<text x="45" y="42.9">A1</text>
<text x="45" y="45.4">A2</text>
<text x="45" y="48">A3</text>
<text x="56.5" y="48">B3</text>
<text x="56.5" y="45.4">B2</text>
<text x="56.5" y="42.9">B1</text>
<text x="114.8" y="42.9">A1</text>
<text x="114.8" y="45.4">A2</text>
<text x="114.8" y="48">A3</text>
<text x="126.3" y="48">B3</text>
<text x="126.3" y="45.4">B2</text>
<text x="126.3" y="42.9">B1</text>
<text x="221.5" y="44.2">GPIO4</text>
<text x="221.5" y="46.7">GPIO5</text>
<text x="238" y="46.7">GPIO28_ADC2</text>
<text x="241.6" y="44.2">ADC_VREF</text>
<text x="45" y="50.5">A4</text>
<text x="45" y="53">A5</text>
<text x="56.5" y="53">B5</text>
<text x="56.5" y="50.5">B4</text>
<text x="114.8" y="50.5">A4</text>
<text x="114.8" y="53">A5</text>
<text x="126.3" y="53">B5</text>
<text x="126.3" y="50.5">B4</text>
<text x="221.5" y="49.2">GND</text>
<text x="221.5" y="51.8">GPIO6</text>
<text x="238" y="51.8">GPIO27_ADC1</text>
<text x="245.8" y="49.2">AGND</text>
<text x="45" y="55.6">A6</text>
<text x="45" y="58.1">A7</text>
<text x="56.5" y="58.1">B7</text>
<text x="56.5" y="55.6">B6</text>
<text x="114.8" y="55.6">A6</text>
<text x="114.8" y="58.1">A7</text>
<text x="126.3" y="58.1">B7</text>
<text x="126.3" y="55.6">B6</text>
<text x="221.5" y="54.3">GPIO7</text>
<text x="221.5" y="56.9">GPIO8</text>
<text x="221.5" y="59.4">GPIO9</text>
<text x="238" y="54.3">GPIO26_ADC0</text>
<text x="243.9" y="59.4">GPIO22</text>
<text x="246.8" y="56.9">RUN</text>
<text x="45" y="60.7">A8</text>
<text x="53" y="64.3" transform="rotate(-90 53 64.3)">GND</text>
<text x="56.5" y="60.7">B8</text>
<text x="60.5" y="65.5">U1</text>
<text x="114.8" y="60.7">A8</text>
<text x="122.9" y="64.3" transform="rotate(-90 122.9 64.3)">GND</text>
<text x="126.3" y="60.7">B8</text>
<text x="130.8" y="65.2">U3</text>
<text x="221.5" y="61.9">GND</text>
<text x="221.5" y="64.5">GPIO10</text>
<text x="243.9" y="64.5">GPIO21</text>
<text x="246.9" y="61.9">GND</text>
<text x="60.5" y="67.8">TXS0108EPW</text>
<text x="131.1" y="67.5">TXS0108EPW</text>
<text x="221.5" y="67">GPIO11</text>
<text x="221.5" y="69.6">GPIO12</text>
<text x="243.9" y="69.6">GPIO19</text>
<text x="243.9" y="67">GPIO20</text>
<text x="221.5" y="72.1">GPIO13</text>
<text x="221.5" y="74.6">GND</text>
<text x="221.5" y="77.2">GPIO14</text>
<text x="243.9" y="77.2">GPIO17</text>
<text x="243.9" y="72.1">GPIO18</text>
<text x="246.9" y="74.6">GND</text>
<text x="221.5" y="79.7">GPIO15</text>
<text x="234.7" y="80.8" transform="rotate(-90 234.7 80.8)">SWCLK</text>
<text x="237.2" y="80.8" transform="rotate(-90 237.2 80.8)">GND</text>
<text x="239.7" y="80.8" transform="rotate(-90 239.7 80.8)">SWDIO</text>
<text x="243.9" y="79.7">GPIO16</text>
<text x="55.3" y="100">74HC138</text>
<text x="55.8" y="97.5">U2</text>
<text x="83.9" y="101.9">J1</text>
<text x="251.5" y="101.3">J3</text>
<text x="48" y="105.1">A0</text>
<text x="48" y="107.7">A1</text>
<text x="55.6" y="106.4" transform="rotate(-90 55.6 106.4)">VCC</text>
<text x="58.5" y="107.7">O1</text>
<text x="58.5" y="105.1">O0</text>
<text x="48" y="110.2">A2</text>
<text x="58.5" y="112.7">O3</text>
<text x="58.5" y="110.2">O2</text>
<text x="29.2" y="116.1" transform="rotate(-90 29.2 116.1)">100nF</text>
<text x="31.5" y="114.4" transform="rotate(-90 31.5 114.4)">C1</text>
<text x="48" y="117.8">E3</text>
<text x="58.5" y="117.8">O5</text>
<text x="58.5" y="115.3">O4</text>
<text x="48" y="122.9">E1</text>
<text x="48" y="120.4">E2</text>
<text x="55.6" y="123.4" transform="rotate(-90 55.6 123.4)">GND</text>
<text x="58.5" y="122.9">O7</text>
<text x="58.5" y="120.4">O6</text>
<text x="162.6" y="120.5">2.2K</text>
<text x="164.4" y="122.8">R3</text>
<text x="172.1" y="122.8">R4</text>
<text x="172.1" y="120.5">1K</text>
<text x="178.5" y="120.5">470</text>
<text x="179.7" y="122.8">R5</text>
<text x="186.8" y="120.5">2.2K</text>
<text x="188.6" y="122.8">R6</text>
<text x="196.2" y="122.8">R7</text>
<text x="196.2" y="120.5">1K</text>
<text x="202.7" y="120.5">470</text>
<text x="203.8" y="122.8">R8</text>
<text x="211.6" y="120.5">820</text>
<text x="212.7" y="122.8">R9</text>
<text x="219.1" y="122.8">R10</text>
<text x="219.2" y="120.5">390</text>
<text x="120.3" y="128.6">6502</text>
<text x="126.3" y="128.6">Card</text>
<text x="131.9" y="128.6">Edge</text>
<text x="119.1" y="133.1">GND</text>
<text x="119.1" y="135.6">RESB</text>
<text x="132.4" y="135.6">EXP1</text>
<text x="267.2" y="137">R11</text>
<text x="276.1" y="137">R12</text>
<text x="52.6" y="139.4">GND</text>
<text x="119.1" y="138.1">IRQB</text>
<text x="119.1" y="140.7">NMIB</text>
<text x="119.1" y="143.2">RDY</text>
<text x="132.4" y="138.1">EXP0</text>
<text x="133.7" y="143.2">A14</text>
<text x="133.7" y="140.7">A15</text>
<text x="267.2" y="139.3">22</text>
<text x="276.1" y="139.3">22</text>
<text x="119.1" y="145.8">BE</text>
<text x="119.1" y="148.3">RWB</text>
<text x="133.7" y="148.3">A12</text>
<text x="133.7" y="145.8">A13</text>
<text x="119.1" y="155.9">EXP3</text>
<text x="119.1" y="153.4">PHI2</text>
<text x="119.1" y="150.8">SYNC</text>
<text x="133.7" y="153.4">A10</text>
<text x="133.7" y="150.8">A11</text>
<text x="134.9" y="155.9">A9</text>
<text x="41.3" y="159.8">10K</text>
<text x="59.1" y="159.8">10K</text>
<text x="119.1" y="161">D7</text>
<text x="119.1" y="158.5">EXP2</text>
<text x="134.9" y="161">A7</text>
<text x="134.9" y="158.5">A8</text>
<text x="42.5" y="162.2">R1</text>
<text x="60.3" y="162.2">R2</text>
<text x="119.1" y="166.1">D5</text>
<text x="119.1" y="163.5">D6</text>
<text x="134.9" y="166.1">A5</text>
<text x="134.9" y="163.5">A6</text>
<text x="119.1" y="173.7">D2</text>
<text x="119.1" y="171.2">D3</text>
<text x="119.1" y="168.6">D4</text>
<text x="134.9" y="173.7">A2</text>
<text x="134.9" y="171.2">A3</text>
<text x="134.9" y="168.6">A4</text>
<text x="52.1" y="177.5">BSS138</text>
<text x="54.5" y="175">Q1</text>
<text x="119.1" y="178.8">D0</text>
<text x="119.1" y="176.2">D1</text>
<text x="134.9" y="178.8">A0</text>
<text x="134.9" y="176.2">A1</text>
<text x="119.1" y="181.3">VCC</text>
</g>
<g font-size="1.3" fill="#a90000">
<text x="49.5" y="33.7" transform="rotate(-90 49.5 33.7)">2</text>
<text x="54.6" y="34.3" transform="rotate(-90 54.6 34.3)">19</text>
<text x="119.4" y="33.7" transform="rotate(-90 119.4 33.7)">2</text>
<text x="124.4" y="34.3" transform="rotate(-90 124.4 34.3)">19</text>
<text x="219" y="30.5">1</text>
<text x="219" y="33">2</text>
<text x="219" y="35.5">3</text>
<text x="251.4" y="35.5">38</text>
<text x="251.4" y="33">39</text>
<text x="251.4" y="30.5">40</text>
<text x="41.9" y="39.3">10</text>
<text x="42.5" y="41.9">1</text>
<text x="59.6" y="41.9">20</text>
<text x="111.7" y="39.3">10</text>
<text x="112.3" y="41.9">1</text>
<text x="129.5" y="41.9">20</text>
<text x="219" y="38.1">4</text>
<text x="219" y="40.6">5</text>
<text x="251.4" y="40.6">36</text>
<text x="251.4" y="38.1">37</text>
<text x="42.5" y="44.4">3</text>
<text x="42.5" y="47">4</text>
<text x="59.6" y="47">17</text>
<text x="59.6" y="44.4">18</text>
<text x="112.3" y="44.4">3</text>
<text x="112.3" y="47">4</text>
<text x="129.5" y="47">17</text>
<text x="129.5" y="44.4">18</text>
<text x="219" y="43.2">6</text>
<text x="219" y="45.7">7</text>
<text x="251.4" y="45.7">34</text>
<text x="251.4" y="43.2">35</text>
<text x="42.5" y="49.5">5</text>
<text x="42.5" y="52">6</text>
<text x="59.6" y="52">15</text>
<text x="59.6" y="49.5">16</text>
<text x="112.3" y="49.5">5</text>
<text x="112.3" y="52">6</text>
<text x="129.5" y="52">15</text>
<text x="129.5" y="49.5">16</text>
<text x="218.4" y="53.3">10</text>
<text x="219" y="48.2">8</text>
<text x="219" y="50.8">9</text>
<text x="251.4" y="53.3">31</text>
<text x="251.4" y="50.8">32</text>
<text x="251.4" y="48.2">33</text>
<text x="42.5" y="54.6">7</text>
<text x="42.5" y="57.1">8</text>
<text x="42.5" y="59.7">9</text>
<text x="59.6" y="59.7">12</text>
<text x="59.6" y="57.1">13</text>
<text x="59.6" y="54.6">14</text>
<text x="112.3" y="54.6">7</text>
<text x="112.3" y="57.1">8</text>
<text x="112.3" y="59.7">9</text>
<text x="129.5" y="59.7">12</text>
<text x="129.5" y="57.1">13</text>
<text x="129.5" y="54.6">14</text>
<text x="218.4" y="55.9">11</text>
<text x="218.4" y="58.4">12</text>
<text x="251.4" y="58.4">29</text>
<text x="251.4" y="55.9">30</text>
<text x="218.4" y="60.9">13</text>
<text x="218.4" y="63.5">14</text>
<text x="251.4" y="63.5">27</text>
<text x="251.4" y="60.9">28</text>
<text x="52" y="67.4" transform="rotate(-90 52 67.4)">11</text>
<text x="121.9" y="67.4" transform="rotate(-90 121.9 67.4)">11</text>
<text x="218.4" y="66">15</text>
<text x="218.4" y="68.6">16</text>
<text x="218.4" y="71.1">17</text>
<text x="251.4" y="71.1">24</text>
<text x="251.4" y="68.6">25</text>
<text x="251.4" y="66">26</text>
<text x="218.4" y="73.6">18</text>
<text x="218.4" y="76.2">19</text>
<text x="251.4" y="76.2">22</text>
<text x="251.4" y="73.6">23</text>
<text x="218.4" y="78.7">20</text>
<text x="233.7" y="83.9" transform="rotate(-90 233.7 83.9)">41</text>
<text x="236.2" y="83.9" transform="rotate(-90 236.2 83.9)">42</text>
<text x="238.7" y="83.9" transform="rotate(-90 238.7 83.9)">43</text>
<text x="251.4" y="78.7">21</text>
<text x="54.6" y="100.4" transform="rotate(-90 54.6 100.4)">16</text>
<text x="43.7" y="104.1">1</text>
<text x="43.7" y="106.7">2</text>
<text x="63.5" y="106.7">14</text>
<text x="63.5" y="104.1">15</text>
<text x="79.9" y="104.1">1</text>
<text x="79.9" y="106.7">3</text>
<text x="88.8" y="104.1">2</text>
<text x="88.8" y="106.7">4</text>
<text x="246.9" y="107.9">6</text>
<text x="43.7" y="109.2">3</text>
<text x="63.5" y="111.7">12</text>
<text x="63.5" y="109.2">13</text>
<text x="79.9" y="109.2">5</text>
<text x="79.9" y="111.7">7</text>
<text x="88.8" y="109.2">6</text>
<text x="88.8" y="111.7">8</text>
<text x="246.9" y="110.5">1</text>
<text x="246.9" y="113">7</text>
<text x="256.5" y="110.5">11</text>
<text x="43.7" y="119.4">5</text>
<text x="43.7" y="116.8">6</text>
<text x="63.5" y="116.8">10</text>
<text x="63.5" y="114.3">11</text>
<text x="64.1" y="119.4">9</text>
<text x="79.3" y="116.8">11</text>
<text x="79.3" y="119.4">13</text>
<text x="79.9" y="114.3">9</text>
<text x="88.2" y="114.3">10</text>
<text x="88.2" y="116.8">12</text>
<text x="88.2" y="119.4">14</text>
<text x="246.9" y="115.5">2</text>
<text x="246.9" y="118.1">8</text>
<text x="256.5" y="115.5">12</text>
<text x="43.7" y="121.9">4</text>
<text x="64.1" y="121.9">7</text>
<text x="79.3" y="121.9">15</text>
<text x="88.2" y="121.9">16</text>
<text x="246.9" y="120.6">3</text>
<text x="246.9" y="125.7">4</text>
<text x="246.9" y="123.2">9</text>
<text x="256.5" y="120.6">13</text>
<text x="256.5" y="125.7">14</text>
<text x="54.6" y="127.7" transform="rotate(-90 54.6 127.7)">8</text>
<text x="246.3" y="128.2">10</text>
<text x="246.9" y="130.8">5</text>
<text x="256.5" y="130.8">15</text>
<text x="252.7" y="137.2" transform="rotate(-90 252.7 137.2)">0</text>
<text x="55.9" y="164.5" transform="rotate(-90 55.9 164.5)">1</text>
<text x="51.4" y="170.2">2</text>
<text x="59" y="170.2">3</text>
</g>
<g font-size="1.3" fill="#0f0f0f">
<text x="68.6" y="106.6">$8400</text>
<text x="68.6" y="104">$8000</text>
<text x="68.6" y="111.6">$8C00</text>
<text x="68.6" y="109.1">$8800</text>
<text x="68.6" y="116.7">$9400</text>
<text x="68.6" y="119.3">$9800</text>
<text x="68.6" y="114.2">$9000</text>
<text x="68.6" y="121.8">$9C00</text>
</g>
</svg>
